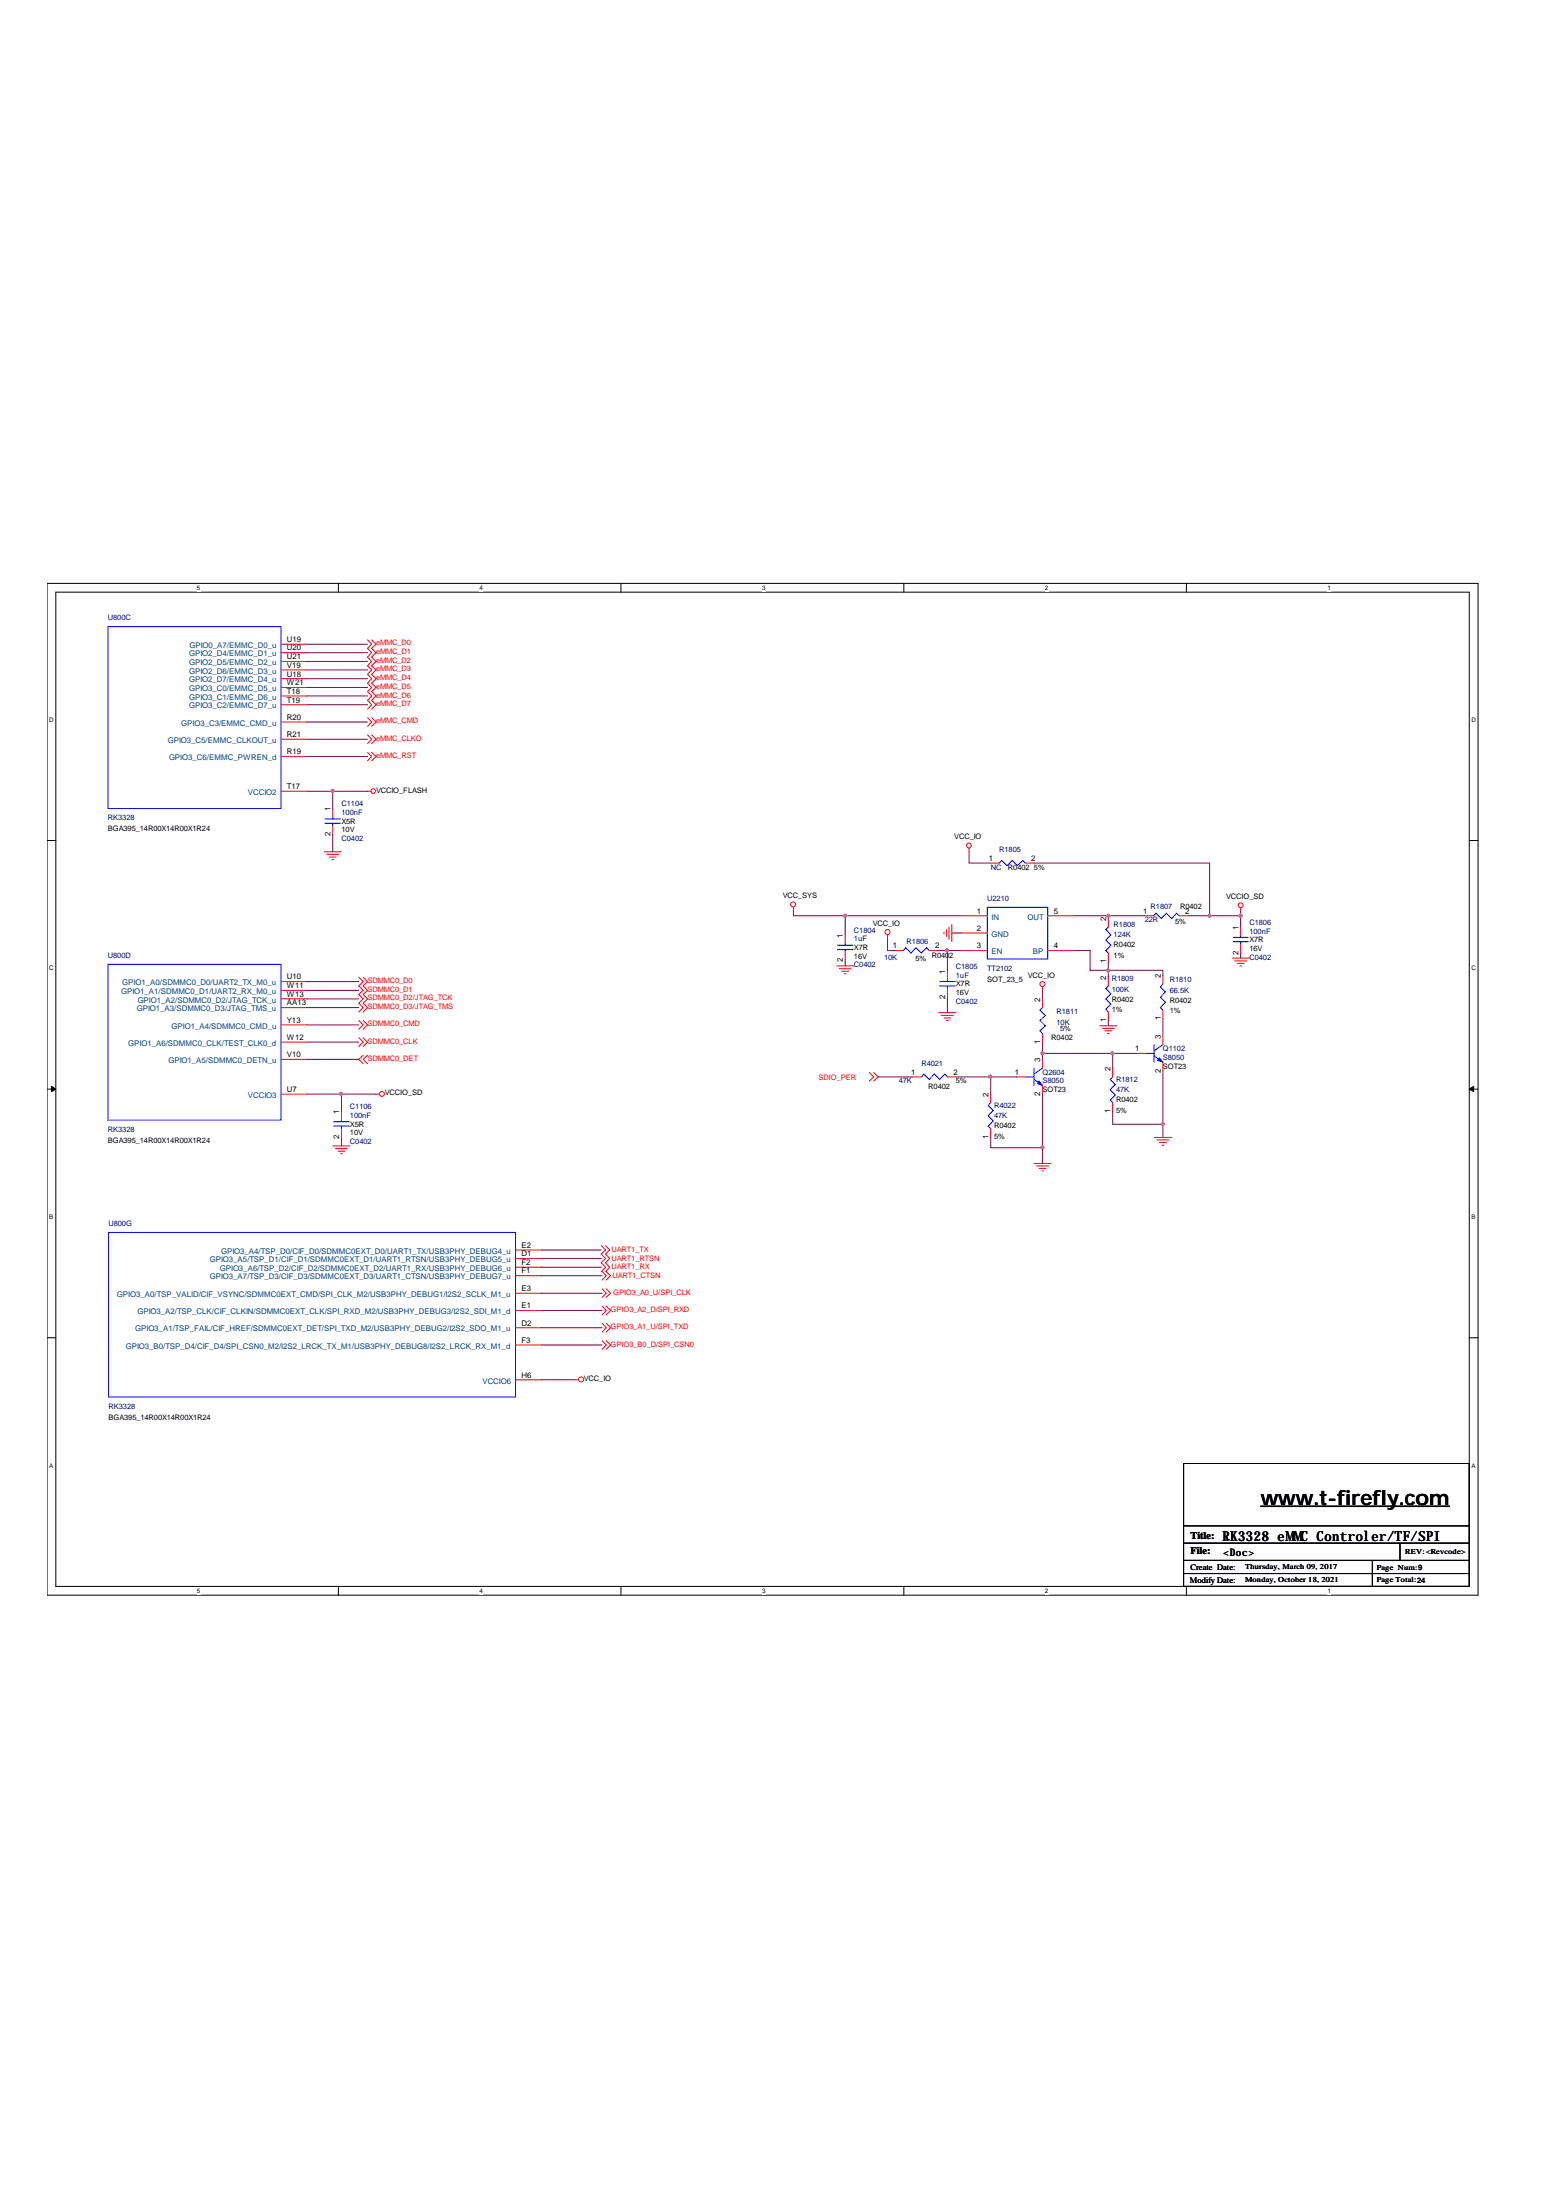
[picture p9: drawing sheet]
<svg xmlns="http://www.w3.org/2000/svg" width="210mm" height="297mm" viewBox="0 0 210 297" stroke-linecap="round" stroke-linejoin="round" font-family="sans-serif">
<path d="M6.3 78.8h193.2v136.6h-193.2zM7.5 80h190.8v134.2h-190.8z" fill="none" stroke="#000" stroke-width=".13"/>
<g fill="#fff">
<path d="M26.6 78.9h.5v.9h-.5z"/>
<path d="M26.6 214.3h.5v1h-.5z"/>
</g>
<path d="M45.7 78.8v1.2M45.7 214.2v1.2" fill="none" stroke="#000" stroke-width=".13"/>
<g fill="#fff">
<path d="M64.7 78.9h.5v.9h-.5z"/>
<path d="M64.7 214.3h.5v1h-.5z"/>
</g>
<path d="M83.8 78.8v1.2M83.8 214.2v1.2" fill="none" stroke="#000" stroke-width=".13"/>
<g fill="#fff">
<path d="M102.9 78.9h.4v.9h-.4z"/>
<path d="M102.9 214.3h.4v1h-.4z"/>
</g>
<path d="M122 78.8v1.2M122 214.2v1.2" fill="none" stroke="#000" stroke-width=".13"/>
<g fill="#fff">
<path d="M141.1 78.9h.4v.9h-.4z"/>
<path d="M141.1 214.3h.4v1h-.4z"/>
</g>
<path d="M160.1 78.8v1.2M160.1 214.2v1.2" fill="none" stroke="#000" stroke-width=".13"/>
<g fill="#fff">
<path d="M179.2 78.9h.5v.9h-.5z"/>
<path d="M179.2 214.3h.5v1h-.5z"/>
<path d="M6.6 96.7h.6v.9h-.6z"/>
<path d="M198.6 96.7h.6v.9h-.6z"/>
<path d="M6.6 130.2h.6v1h-.6z"/>
<path d="M198.6 130.2h.6v1h-.6z"/>
</g>
<path d="M6.3 113.5h1.2M198.3 113.5h1.2" fill="none" stroke="#000" stroke-width=".13"/>
<g fill="#fff">
<path d="M6.6 163.8h.6v.9h-.6z"/>
<path d="M198.6 163.8h.6v.9h-.6z"/>
</g>
<path d="M6.3 147.1h1.2M198.3 147.1h1.2" fill="none" stroke="#000" stroke-width=".13"/>
<g fill="#000" stroke="#000" stroke-width=".13">
<path d="M6.9 146.7l.6 .4-.6 .3z" fill-rule="evenodd"/>
<path d="M198.3 147.1l.6-.4v.7z" fill-rule="evenodd"/>
</g>
<g fill="#fff">
<path d="M6.6 197.3h.6v1h-.6z"/>
<path d="M198.6 197.3h.6v1h-.6z"/>
</g>
<path d="M6.3 180.6h1.2M159.8 197.6h38.5v16.6h-38.5zM198.3 180.6h1.2M159.8 206h38.5M159.8 208.4h38.5M159.8 210.7h38.5M159.8 212.5h38.5M185.3 210.7v3.5M189 208.4v2.3" fill="none" stroke="#000" stroke-width=".13"/>
<g fill="none" stroke="#f00" stroke-width=".13">
<path d="M37.9 87h3.5M37.9 88.1h3.5M37.9 89.3h3.5M37.9 90.5h3.5M37.9 91.6h3.5M37.9 92.8h3.5M37.9 94h3.5M37.9 95.2h3.5M37.9 97.5h3.5M37.9 99.8h3.5M49.6 86.4l.6 .6-.6 .5 .6 .6-.6 .6 .6 .6-.6 .6 .6 .6-.6 .5 .6 .6-.6 .6 .6 .6-.6 .6 .6 .6-.6 .6 .6 .6-.6 .5M49.6 96.9l.6 .6-.6 .6"/>
<path d="M49.6 99.2l.6 .6-.6 .6M50.2 86.4l.6 .6-.6 .5 .6 .6-.6 .6 .6 .6-.6 .6 .6 .6-.6 .5 .6 .6-.6 .6 .6 .6-.6 .6 .6 .6-.6 .6 .6 .6-.6 .5M50.2 96.9l.6 .6-.6 .6M50.2 99.2l.6 .6-.6 .6M37.9 106.8h3.5M37.9 102.1h3.5M43.8 115h2.3M44.1 115.3h1.7M44.4 115.7h1M44.8 116.1h.2M44.9 109.2v1.1M44.9 111.5v1.2"/>
<path d="M49.6 106.8h.5M49.6 101.6l.6 .5-.6 .6M50.2 101.6l.6 .5-.6 .6M130.8 114.5v.5M133.7 116.5h1.2M138.4 116.5h1.2M37.9 132.5h3.5M37.9 133.7h3.5M37.9 134.9h3.5M37.9 136h3.5M37.9 138.4h3.5M48.4 137.8l.6 .6-.6 .6"/>
<path d="M48.4 131.9l.6 .6-.6 .6 .6 .6-.6 .6 .6 .6-.6 .6 .6 .5-.6 .6M49 137.8l.6 .6-.6 .6M49 131.9l.6 .6-.6 .6 .6 .6-.6 .6 .6 .6-.6 .6 .6 .5-.6 .6M107.1 122.5v.5M112.9 130.4h2.4M113.3 130.8h1.6M113.6 131.1h1M114 131.5h.2M114.1 126.2v1.2M114.1 128.6v1.1M119.8 126.2v.5M120.7 128.3h1.2"/>
<path d="M125.4 128.3h1.2M126.7 136.7h2.3M127 137.1h1.7M127.4 125.9v.2M127.4 137.4h1M127.8 125.5v.9M127.8 137.8h.2M127.9 131.1v1.2M127.9 133.5v1.1M128.1 125.2v1.6M128.5 124.8v2.4M129.8 128.3h3.5"/>
<path d="M129.8 123.6h3.5M129.8 126h3.5M140.7 133.3v.4M140.7 134.9v1.1M140.7 139.6v1.1M141.4 128.3h3.5M141.4 123.6h3.5M148.5 138.5h2.3M148.8 138.8h1.6M149.1 139.2h1M149.5 139.6h.2M149.6 124v1.2"/>
<path d="M149.6 128.7v1.2M149.6 131.9v1.2M149.6 136.6v1.2M154.5 123.6h1.2M157 131.7v1.2M157 136.4v1.2M157 139.9v1.1M159.2 123.6h1.2M166.3 129.4h2.4M166.7 129.7h1.6M167 130.1h.9M167.4 130.4h.2"/>
<path d="M167.5 122.6v.4M167.5 125.2v1.2M167.5 127.5v1.2M37.9 147.7h3.5M37.9 143h3.5M37.9 140.7h3.5M44.9 154.7h2.3M45.3 155.1h1.6M45.6 155.4h1M46 155.8h.2M46.1 150.1v1.1M46.1 152.4v1.2"/>
<path d="M48.4 140.1l.6 .6-.6 .6M49 140.1l.6 .6-.6 .6M49 142.5l-.6 .5 .6 .6M49.6 142.5l-.6 .5 .6 .6M50.8 147.7h.4M117.3 144.8l.6 .6-.6 .6M117.9 144.8l.6 .6-.6 .6M123.2 145.4h1.2M127.9 145.4h1.1M133.7 147.7v1.2M133.7 152.4v1.2M137.2 145.4h1.2"/>
<path d="M139.6 157.1h2.3M139.9 157.4h1.7M140.3 157.8h.9M140.6 158.1h.2M140.7 143v1.2M140.7 146.5v1.2M150.2 144.2v1.2M150.2 148.9v1.2M153.5 142.2h1.1M155.8 153.6h2.4M156.2 153.9h1.6M156.5 154.2h.9"/>
<path d="M156.8 154.6h.3M157 143.4v1.2M69.6 176.9h3.5M69.6 174.6h3.5M69.6 179.3h3.5M69.6 168.8h3.5M69.6 169.9h3.5M69.6 171.1h3.5M69.6 172.2h3.5M81.2 168.2l.5 .6-.5 .5 .5 .6-.5 .6 .5 .6-.5 .6M81.3 176.3l.5 .6-.5 .6M81.3 174l.5 .6-.5 .6"/>
<path d="M81.3 178.7l.5 .6-.5 .6M81.3 171.7l.5 .5-.5 .6M81.7 168.2l.6 .6-.6 .5 .6 .6-.6 .6 .6 .6-.6 .6M81.8 176.3l.6 .6-.6 .6M81.8 174l.6 .6-.6 .6M81.8 178.7l.6 .6-.6 .6M81.8 171.7l.6 .5-.6 .6M69.6 186.3h3.5M69.6 181.6h3.5M77.6 186.3h.5M81.3 181l.5 .6-.5 .6M81.8 181l.6 .6-.6 .6"/>
<circle cx="50.4" cy="106.8" r=".32"/>
<circle cx="130.8" cy="114.2" r=".33"/>
<circle cx="107.1" cy="122.1" r=".34"/>
<circle cx="119.8" cy="125.8" r=".34"/>
<circle cx="140.7" cy="132.9" r=".34"/>
<circle cx="167.5" cy="122.2" r=".33"/>
<circle cx="51.6" cy="147.7" r=".33"/>
<circle cx="78.4" cy="186.2" r=".34"/>
</g>
<path d="M170.2 203.4h25.5" fill="none" stroke="#000" stroke-width=".18"/>
<g fill="none" stroke="#00f" stroke-width=".13">
<path d="M14.6 84.6h23.3v24.6h-23.3zM43.9 111.2h2.1M43.9 110.6h2.1M44.9 110.3v.3M44.9 111.2v.3M134.9 116.5l.4-.3 .6 .7 .8-.7 .6 .7 .7-.7 .4 .3M14.6 130.2h23.3v21h-23.3zM113 128.2h2.1M113 127.6h2.1M114.1 127.4v.2M114.1 128.2v.4M121.9 128.3l.4-.3 .7 .7 .7-.7 .7 .7 .7-.7 .3 .3"/>
<path d="M126.8 133.1h2.1M126.8 132.5h2.1M127.9 132.3v.2M127.9 133.1v.4M133.3 122.5h8.1v7h-8.1zM140.7 136l-.3 .4 .7 .7-.7 .7 .7 .7-.7 .7 .3 .4M149.6 125.2l-.3 .3 .6 .7-.6 .7 .6 .7-.6 .7 .3 .4M149.6 133.1l-.3 .4 .6 .7-.6 .7 .6 .7-.6 .7 .3 .3M155.7 123.6l.3-.3 .8 .7 .6-.7 .8 .7 .6-.7 .4 .3M157 132.9l-.4 .4 .7 .6-.7 .7 .7 .7-.7 .7 .4 .4M166.5 127.2h2M166.5 126.6h2"/>
<path d="M167.5 126.4v.2M167.5 127.2v.3M45 152h2.2M45 151.5h2.2M46.1 151.2v.3M46.1 152v.4M124.4 145.4l.3-.4 .7 .7 .7-.7 .7 .7 .8-.7 .3 .4M133.7 148.9l-.3 .4 .7 .6-.7 .8 .7 .6-.7 .7 .3 .4M138.4 145.4h1.2M139.6 145.7l1.1 .8M139.6 144.2v2.3M140.7 144.2l-1.1 .8"/>
<path d="M150.2 145.4l-.3 .3 .6 .7-.6 .7 .6 .8-.6 .6 .3 .4M154.6 142.2h1.2M155.8 142.6l1.2 .8M155.8 141v2.4M157 141l-1.2 .9M14.6 166.4h55v22.2h-55z"/>
</g>
<g fill="#00f" stroke="#00f" stroke-width=".13">
<path d="M140.3 146l.4 .5-.7-.2z" fill-rule="evenodd"/>
<path d="M156.5 142.8l.5 .6-.7-.2z" fill-rule="evenodd"/>
</g>
<g fill="none" stroke="#800040" stroke-width=".13">
<path d="M41.4 94h8.2M41.4 99.8h8.2M41.4 97.5h8.2M41.4 88.1h8.2M41.4 89.3h8.2M41.4 90.5h8.2M41.4 95.2h8.2M41.4 87h8.2M41.4 91.6h8.2M41.4 92.8h8.2M41.4 106.8h8.2M41.4 102.1h8.2"/>
<path d="M44.9 106.8v2.4M44.9 112.7v2.3M130.8 115v1.5h2.9M139.6 116.5h23.7v7.1M41.4 138.4h7M41.4 136h7M41.4 134.9h7M41.4 133.7h7M41.4 132.5h7M107.1 123v.6h22.7M114.1 123.6v2.6M114.1 129.7v.7"/>
<path d="M119.8 126.7v1.6h.9M126.6 128.3h3.2M127.9 128.3v2.8M127.9 134.6v2.1M128.5 126h1.3M140.7 133.7v1.2M144.9 128.3h2.3v2.7h9.8v.7M144.9 123.6h9.6M149.6 123.6v.4M149.6 129.9v2M149.6 137.8v.7M157 137.6v2.3"/>
<path d="M160.4 123.6h7.1M167.5 123v2.2M167.5 128.7v.7M41.4 140.7h7M41.4 143h7M41.4 147.7h9.4M46.1 147.7v2.4M46.1 153.6v1.1M118.5 145.4h4.7M129 145.4h8.2M133.7 145.4v2.3M133.7 153.6v1.4h7"/>
<path d="M140.7 142.2h12.8M140.7 140.7v2.3M140.7 147.7v9.4M150.2 142.1v2.1M150.2 150.1v1.7h6.8M157 144.6v9M73.1 176.9h8.2M73.1 179.3h8.2M73.1 174.6h8.2M73.1 168.8h8.1M73.1 171.1h8.1M73.1 172.2h8.2"/>
<path d="M73.1 169.9h8.1M73.1 186.3h4.5M73.1 181.6h8.2"/>
</g>
<g fill="#f0f" stroke="#f0f" stroke-width=".13">
<path d="M45.9 147.5h.3l.1 .2-.1 .1-.1 .1-.2-.1z" fill-rule="evenodd"/>
<path d="M44.8 106.6h.3v.2v.1l-.2 .1-.1-.1z" fill-rule="evenodd"/>
<path d="M150 142.1h.3l.1 .1-.1 .2h-.1h-.2z" fill-rule="evenodd"/>
<path d="M113.9 123.5h.3l.1 .1-.1 .2-.1 .1-.2-.1z" fill-rule="evenodd"/>
<path d="M127.7 128.1h.3l.1 .2-.1 .1-.2 .1-.1-.1z" fill-rule="evenodd"/>
<path d="M149.5 123.5h.2l.1 .1-.1 .2-.1 .1-.1-.1z" fill-rule="evenodd"/>
<path d="M149.5 130.9h.2l.1 .1-.1 .1-.1 .1-.1-.1z" fill-rule="evenodd"/>
<path d="M156.8 151.6h.3l.1 .2-.1 .1-.1 .1-.2-.1z" fill-rule="evenodd"/>
<path d="M167.3 123.5h.3l.1 .1-.1 .2-.1 .1-.2-.1z" fill-rule="evenodd"/>
<path d="M163.1 123.5h.3l.1 .1-.1 .2-.1 .1-.2-.1z" fill-rule="evenodd"/>
<path d="M140.6 154.8h.3v.1v.2h-.2h-.1z" fill-rule="evenodd"/>
<path d="M133.5 145.2h.3l.1 .2-.1 .1-.1 .1-.2-.1z" fill-rule="evenodd"/>
<path d="M140.6 142.1h.3v.1v.2h-.2h-.1z" fill-rule="evenodd"/>
<path d="M45.9 147.5h.3l.1 .2-.1 .1-.1 .1-.2-.1z" fill-rule="evenodd"/>
<path d="M44.8 106.6h.3v.2v.1l-.2 .1-.1-.1z" fill-rule="evenodd"/>
<path d="M150 142.1h.3l.1 .1-.1 .2h-.1h-.2z" fill-rule="evenodd"/>
<path d="M113.9 123.5h.3l.1 .1-.1 .2-.1 .1-.2-.1z" fill-rule="evenodd"/>
<path d="M127.7 128.1h.3l.1 .2-.1 .1-.2 .1-.1-.1z" fill-rule="evenodd"/>
<path d="M149.5 123.5h.2l.1 .1-.1 .2-.1 .1-.1-.1z" fill-rule="evenodd"/>
<path d="M149.5 130.9h.2l.1 .1-.1 .1-.1 .1-.1-.1z" fill-rule="evenodd"/>
<path d="M156.8 151.6h.3l.1 .2-.1 .1-.1 .1-.2-.1z" fill-rule="evenodd"/>
<path d="M167.3 123.5h.3l.1 .1-.1 .2-.1 .1-.2-.1z" fill-rule="evenodd"/>
<path d="M163.1 123.5h.3l.1 .1-.1 .2-.1 .1-.2-.1z" fill-rule="evenodd"/>
<path d="M140.6 154.8h.3v.1v.2h-.2h-.1z" fill-rule="evenodd"/>
<path d="M133.5 145.2h.3l.1 .2-.1 .1-.1 .1-.2-.1z" fill-rule="evenodd"/>
<path d="M140.6 142.1h.3v.1v.2h-.2h-.1z" fill-rule="evenodd"/>
</g>
<text font-size="2.8" x="170.2" y="203.1">www.t-firefly.com</text>
<text font-size="1.9" x="165" y="208.1">RK3328 eMMC Controler/TF/SPI</text>
<g font-size="1.4">
<text x="160.7" y="207.8">Title:</text>
<text x="160.7" y="209.9">File:</text>
<text x="165.1" y="210.1">&lt;Doc&gt;</text>
</g>
<g font-size="1.1" fill="#004080">
<text x="25.5" y="88.6">GPIO2_D4/EMMC_D1_u</text>
<text x="25.5" y="89.8">GPIO2_D5/EMMC_D2_u</text>
<text x="25.6" y="87.5">GPIO0_A7/EMMC_D0_u</text>
<text x="25.5" y="91">GPIO2_D6/EMMC_D3_u</text>
<text x="25.5" y="92.1">GPIO2_D7/EMMC_D4_u</text>
<text x="25.5" y="93.3">GPIO3_C0/EMMC_D5_u</text>
<text x="25.5" y="94.5">GPIO3_C1/EMMC_D6_u</text>
<text x="25.5" y="95.7">GPIO3_C2/EMMC_D7_u</text>
<text x="22.6" y="100.3">GPIO3_C5/EMMC_CLKOUT_u</text>
<text x="24.5" y="98">GPIO3_C3/EMMC_CMD_u</text>
<text x="22.8" y="102.6">GPIO3_C6/EMMC_PWREN_d</text>
<text x="33.4" y="107.3">VCCIO2</text>
<text x="133.9" y="124.1">IN</text>
<text x="138.7" y="124.1">OUT</text>
<text x="133.9" y="126.5">GND</text>
<text x="133.9" y="128.8">EN</text>
<text x="139.4" y="128.8">BP</text>
<text x="16.3" y="134.2">GPIO1_A1/SDMMC0_D1/UART2_RX_M0_u</text>
<text x="16.5" y="133">GPIO1_A0/SDMMC0_D0/UART2_TX_M0_u</text>
<text x="18.5" y="136.6">GPIO1_A3/SDMMC0_D3/JTAG_TMS_u</text>
<text x="18.6" y="135.4">GPIO1_A2/SDMMC0_D2/JTAG_TCK_u</text>
<text x="17.3" y="141.2">GPIO1_A6/SDMMC0_CLK/TEST_CLK0_d</text>
<text x="22.7" y="143.5">GPIO1_A5/SDMMC0_DETN_u</text>
<text x="23.2" y="138.9">GPIO1_A4/SDMMC0_CMD_u</text>
<text x="33.4" y="148.2">VCCIO3</text>
<text x="28.3" y="170.4">GPIO3_A5/TSP_D1/CIF_D1/SDMMC0EXT_D1/UART1_RTSN/USB3PHY_DEBUG5_u</text>
<text x="28.3" y="172.7">GPIO3_A7/TSP_D3/CIF_D3/SDMMC0EXT_D3/UART1_CTSN/USB3PHY_DEBUG7_u</text>
<text x="29.7" y="171.6">GPIO3_A6/TSP_D2/CIF_D2/SDMMC0EXT_D2/UART1_RX/USB3PHY_DEBUG6_u</text>
<text x="29.8" y="169.3">GPIO3_A4/TSP_D0/CIF_D0/SDMMC0EXT_D0/UART1_TX/USB3PHY_DEBUG4_u</text>
<text x="15.8" y="175.1">GPIO3_A0/TSP_VALID/CIF_VSYNC/SDMMC0EXT_CMD/SPI_CLK_M2/USB3PHY_DEBUG1/I2S2_SCLK_M1_u</text>
<text x="18.2" y="179.8">GPIO3_A1/TSP_FAIL/CIF_HREF/SDMMC0EXT_DET/SPI_TXD_M2/USB3PHY_DEBUG2/I2S2_SDO_M1_u</text>
<text x="18.5" y="177.4">GPIO3_A2/TSP_CLK/CIF_CLKIN/SDMMC0EXT_CLK/SPI_RXD_M2/USB3PHY_DEBUG3/I2S2_SDI_M1_d</text>
<text x="17" y="182.1">GPIO3_B0/TSP_D4/CIF_D4/SPI_CSN0_M2/I2S2_LRCK_TX_M1/USB3PHY_DEBUG8/I2S2_LRCK_RX_M1_d</text>
<text x="65.1" y="186.8">VCCIO6</text>
</g>
<g font-size="1.1">
<text x="38.7" y="86.7">U19</text>
<text x="38.7" y="87.8">U20</text>
<text x="38.7" y="89">U21</text>
<text x="38.7" y="90.2">V19</text>
<text x="38.7" y="91.3">U18</text>
<text x="38.7" y="92.5">W21</text>
<text x="38.7" y="93.7">T18</text>
<text x="38.7" y="94.9">T19</text>
<text x="38.7" y="99.5">R21</text>
<text x="38.7" y="97.2">R20</text>
<text x="38.7" y="101.8">R19</text>
<text x="38.7" y="106.5">T17</text>
<text x="44.6" y="112.9" transform="rotate(-90 44.6 112.9)">2</text>
<text x="44.6" y="109.5" transform="rotate(-90 44.6 109.5)">1</text>
<text x="133.5" y="116.2">1</text>
<text x="139.2" y="116.2">2</text>
<text x="131.9" y="123.3">1</text>
<text x="131.9" y="125.7">2</text>
<text x="142.2" y="123.3">5</text>
<text x="149.3" y="124.4" transform="rotate(-90 149.3 124.4)">2</text>
<text x="154.3" y="123.3">1</text>
<text x="160" y="123.3">2</text>
<text x="167.2" y="125.5" transform="rotate(-90 167.2 125.5)">1</text>
<text x="113.8" y="129.9" transform="rotate(-90 113.8 129.9)">2</text>
<text x="113.8" y="126.6" transform="rotate(-90 113.8 126.6)">1</text>
<text x="120.5" y="128">1</text>
<text x="126.2" y="128">2</text>
<text x="127.6" y="131.5" transform="rotate(-90 127.6 131.5)">1</text>
<text x="131.9" y="128">3</text>
<text x="142.2" y="128">4</text>
<text x="149.3" y="130.1" transform="rotate(-90 149.3 130.1)">1</text>
<text x="167.2" y="128.9" transform="rotate(-90 167.2 128.9)">2</text>
<text x="38.7" y="132.2">U10</text>
<text x="38.7" y="133.4">W11</text>
<text x="38.7" y="134.6">W13</text>
<text x="38.7" y="135.7">AA13</text>
<text x="127.6" y="134.9" transform="rotate(-90 127.6 134.9)">2</text>
<text x="140.4" y="135.2" transform="rotate(-90 140.4 135.2)">2</text>
<text x="149.3" y="132.3" transform="rotate(-90 149.3 132.3)">2</text>
<text x="156.7" y="137.8" transform="rotate(-90 156.7 137.8)">1</text>
<text x="156.7" y="132.1" transform="rotate(-90 156.7 132.1)">2</text>
<text x="38.7" y="138.1">Y13</text>
<text x="38.7" y="142.7">V10</text>
<text x="38.7" y="140.4">W12</text>
<text x="140.4" y="143.4" transform="rotate(-90 140.4 143.4)">3</text>
<text x="140.4" y="141" transform="rotate(-90 140.4 141)">1</text>
<text x="149.3" y="138" transform="rotate(-90 149.3 138)">1</text>
<text x="153.2" y="141.9">1</text>
<text x="156.7" y="140.2" transform="rotate(-90 156.7 140.2)">3</text>
<text x="38.7" y="147.4">U7</text>
<text x="123" y="145.1">1</text>
<text x="128.7" y="145.1">2</text>
<text x="133.4" y="148.1" transform="rotate(-90 133.4 148.1)">2</text>
<text x="137" y="145.1">1</text>
<text x="140.4" y="147.9" transform="rotate(-90 140.4 147.9)">2</text>
<text x="149.9" y="144.6" transform="rotate(-90 149.9 144.6)">2</text>
<text x="156.7" y="144.8" transform="rotate(-90 156.7 144.8)">2</text>
<text x="45.8" y="153.8" transform="rotate(-90 45.8 153.8)">2</text>
<text x="45.8" y="150.4" transform="rotate(-90 45.8 150.4)">1</text>
<text x="133.4" y="153.8" transform="rotate(-90 133.4 153.8)">1</text>
<text x="149.9" y="150.3" transform="rotate(-90 149.9 150.3)">1</text>
<text x="70.4" y="168.5">E2</text>
<text x="70.4" y="169.6">D1</text>
<text x="70.4" y="170.8">F2</text>
<text x="70.4" y="171.9">F1</text>
<text x="70.4" y="176.6">E1</text>
<text x="70.4" y="174.3">E3</text>
<text x="70.4" y="179">D2</text>
<text x="70.4" y="181.3">F3</text>
<text x="70.4" y="186">H6</text>
<text x="160.6" y="213.7">Modify Date:</text>
<text x="160.7" y="211.9">Create Date:</text>
</g>
<g font-size="1" fill="#000080">
<text x="14.6" y="83.8">U800C</text>
<text x="14.6" y="110.8">RK3328</text>
<text x="46.1" y="108.9">C1104</text>
<text x="46.1" y="110.1">100nF</text>
<text x="46.1" y="113.6">C0402</text>
<text x="133.7" y="117.4">NC</text>
<text x="134.9" y="115.1">R1805</text>
<text x="115.3" y="125.9">C1804</text>
<text x="133.3" y="121.6">U2210</text>
<text x="150.3" y="125.1">R1808</text>
<text x="154.5" y="124.5">22R</text>
<text x="155.3" y="122.7">R1807</text>
<text x="168.7" y="124.9">C1806</text>
<text x="14.6" y="129.3">U800D</text>
<text x="115.3" y="127.1">1uF</text>
<text x="115.3" y="130.6">C0402</text>
<text x="119.3" y="129.6">10K</text>
<text x="122.4" y="127.5">R1806</text>
<text x="129" y="130.8">C1805</text>
<text x="133.3" y="131.1">TT2102</text>
<text x="150.3" y="126.5">124K</text>
<text x="168.7" y="126.1">100nF</text>
<text x="168.7" y="129.6">C0402</text>
<text x="129" y="132">1uF</text>
<text x="129" y="135.5">C0402</text>
<text x="142.6" y="136.9">R1811</text>
<text x="150.1" y="132.5">R1809</text>
<text x="150.1" y="133.9">100K</text>
<text x="157.9" y="132.6">R1810</text>
<text x="157.9" y="134">66.5K</text>
<text x="124.4" y="143.9">R4021</text>
<text x="142.6" y="138.3">10K</text>
<text x="157" y="141.9">Q1102</text>
<text x="157" y="143.1">S8050</text>
<text x="47.2" y="149.8">C1106</text>
<text x="121.3" y="146.3">47K</text>
<text x="134.2" y="149.5">R4022</text>
<text x="140.7" y="145.1">Q2604</text>
<text x="140.7" y="146.3">S8050</text>
<text x="150.7" y="146">R1812</text>
<text x="150.7" y="147.4">47K</text>
<text x="14.6" y="152.8">RK3328</text>
<text x="47.2" y="150.9">100nF</text>
<text x="47.2" y="154.5">C0402</text>
<text x="134.2" y="150.9">47K</text>
<text x="14.6" y="165.6">U800G</text>
<text x="14.6" y="190.2">RK3328</text>
</g>
<g font-size="1" fill="#f00">
<text x="50.8" y="87.2">eMMC_D0</text>
<text x="50.8" y="88.3">eMMC_D1</text>
<text x="50.8" y="89.5">eMMC_D2</text>
<text x="50.8" y="94.2">eMMC_D6</text>
<text x="50.8" y="90.7">eMMC_D3</text>
<text x="50.8" y="91.8">eMMC_D4</text>
<text x="50.8" y="93">eMMC_D5</text>
<text x="50.8" y="95.3">eMMC_D7</text>
<text x="50.8" y="97.6">eMMC_CMD</text>
<text x="50.8" y="100">eMMC_CLKO</text>
<text x="50.8" y="102.3">eMMC_RST</text>
<text x="49.6" y="135.1">SDMMC0_D2/JTAG_TCK</text>
<text x="49.6" y="136.2">SDMMC0_D3/JTAG_TMS</text>
<text x="49.6" y="133.9">SDMMC0_D1</text>
<text x="49.6" y="132.7">SDMMC0_D0</text>
<text x="49.6" y="140.9">SDMMC0_CLK</text>
<text x="49.6" y="138.5">SDMMC0_CMD</text>
<text x="49.6" y="143.2">SDMMC0_DET</text>
<text x="110.5" y="145.8">SDIO_PER</text>
<text x="82.5" y="169.1">UART1_TX</text>
<text x="82.5" y="171.4">UART1_RX</text>
<text x="82.5" y="170.2">UART1_RTSN</text>
<text x="82.7" y="172.6">UART1_CTSN</text>
<text x="82.4" y="177.1">GPIO3_A2_D/SPI_RXD</text>
<text x="82.4" y="179.4">GPIO3_A1_U/SPI_TXD</text>
<text x="82.8" y="174.9">GPIO3_A0_U/SPI_CLK</text>
<text x="82.4" y="181.8">GPIO3_B0_D/SPI_CSN0</text>
</g>
<g font-size="1">
<text x="50.8" y="107">VCCIO_FLASH</text>
<text x="14.6" y="112.3">BGA395_14R00X14R00X1R24</text>
<text x="46.1" y="111.2">X5R</text>
<text x="46.1" y="112.4">10V</text>
<text x="128.8" y="113.3">VCC_IO</text>
<text x="136.1" y="117.4">R0402</text>
<text x="139.6" y="117.4">5%</text>
<text x="105.7" y="121.3">VCC_SYS</text>
<text x="117.8" y="125">VCC_IO</text>
<text x="158.6" y="124.8">5%</text>
<text x="159.3" y="122.8">R0402</text>
<text x="165.5" y="121.4">VCCIO_SD</text>
<text x="115.3" y="128.3">X7R</text>
<text x="115.3" y="129.4">16V</text>
<text x="123.6" y="129.7">5%</text>
<text x="125.8" y="129.3">R0402</text>
<text x="150.3" y="127.9">R0402</text>
<text x="150.3" y="129.3">1%</text>
<text x="168.7" y="127.2">X7R</text>
<text x="168.7" y="128.4">16V</text>
<text x="129" y="133.2">X7R</text>
<text x="129" y="134.4">16V</text>
<text x="133.3" y="132.6">SOT_23_5</text>
<text x="138.7" y="132">VCC_IO</text>
<text x="150.1" y="135.3">R0402</text>
<text x="150.1" y="136.7">1%</text>
<text x="157.9" y="135.4">R0402</text>
<text x="157.9" y="136.8">1%</text>
<text x="141.9" y="140.4">R0402</text>
<text x="143.1" y="139.3">5%</text>
<text x="51.9" y="147.9">VCCIO_SD</text>
<text x="125.3" y="147.1">R0402</text>
<text x="129" y="146.3">5%</text>
<text x="140.7" y="147.4">SOT23</text>
<text x="150.7" y="148.8">R0402</text>
<text x="157" y="144.3">SOT23</text>
<text x="14.6" y="154.3">BGA395_14R00X14R00X1R24</text>
<text x="47.2" y="152.1">X5R</text>
<text x="47.2" y="153.3">10V</text>
<text x="134.2" y="152.3">R0402</text>
<text x="134.2" y="153.7">5%</text>
<text x="150.7" y="150.2">5%</text>
<text x="14.6" y="191.7">BGA395_14R00X14R00X1R24</text>
<text x="78.8" y="186.5">VCC_IO</text>
<text x="189.7" y="209.8">REV:&lt;Revcode&gt;</text>
<text x="168.1" y="211.8">Thursday, March 09, 2017</text>
<text x="168.1" y="213.6">Monday, October 18, 2021</text>
<text x="185.8" y="211.9">Page Num:9</text>
<text x="185.8" y="213.6">Page Total:24</text>
</g>
<g font-size=".8">
<text x="26.6" y="79.7">5</text>
<text x="64.7" y="79.7">4</text>
<text x="102.9" y="79.7">3</text>
<text x="141.1" y="79.7">2</text>
<text x="179.2" y="79.7">1</text>
<text x="6.6" y="97.5">D</text>
<text x="198.6" y="97.5">D</text>
<text x="6.6" y="131">C</text>
<text x="198.6" y="131">C</text>
<text x="6.6" y="164.6">B</text>
<text x="198.6" y="164.6">B</text>
<text x="6.6" y="198.1">A</text>
<text x="198.6" y="198.1">A</text>
<text x="26.6" y="215.1">5</text>
<text x="64.7" y="215.1">4</text>
<text x="102.9" y="215.1">3</text>
<text x="141.1" y="215.1">2</text>
<text x="179.2" y="215.1">1</text>
</g>
</svg>
